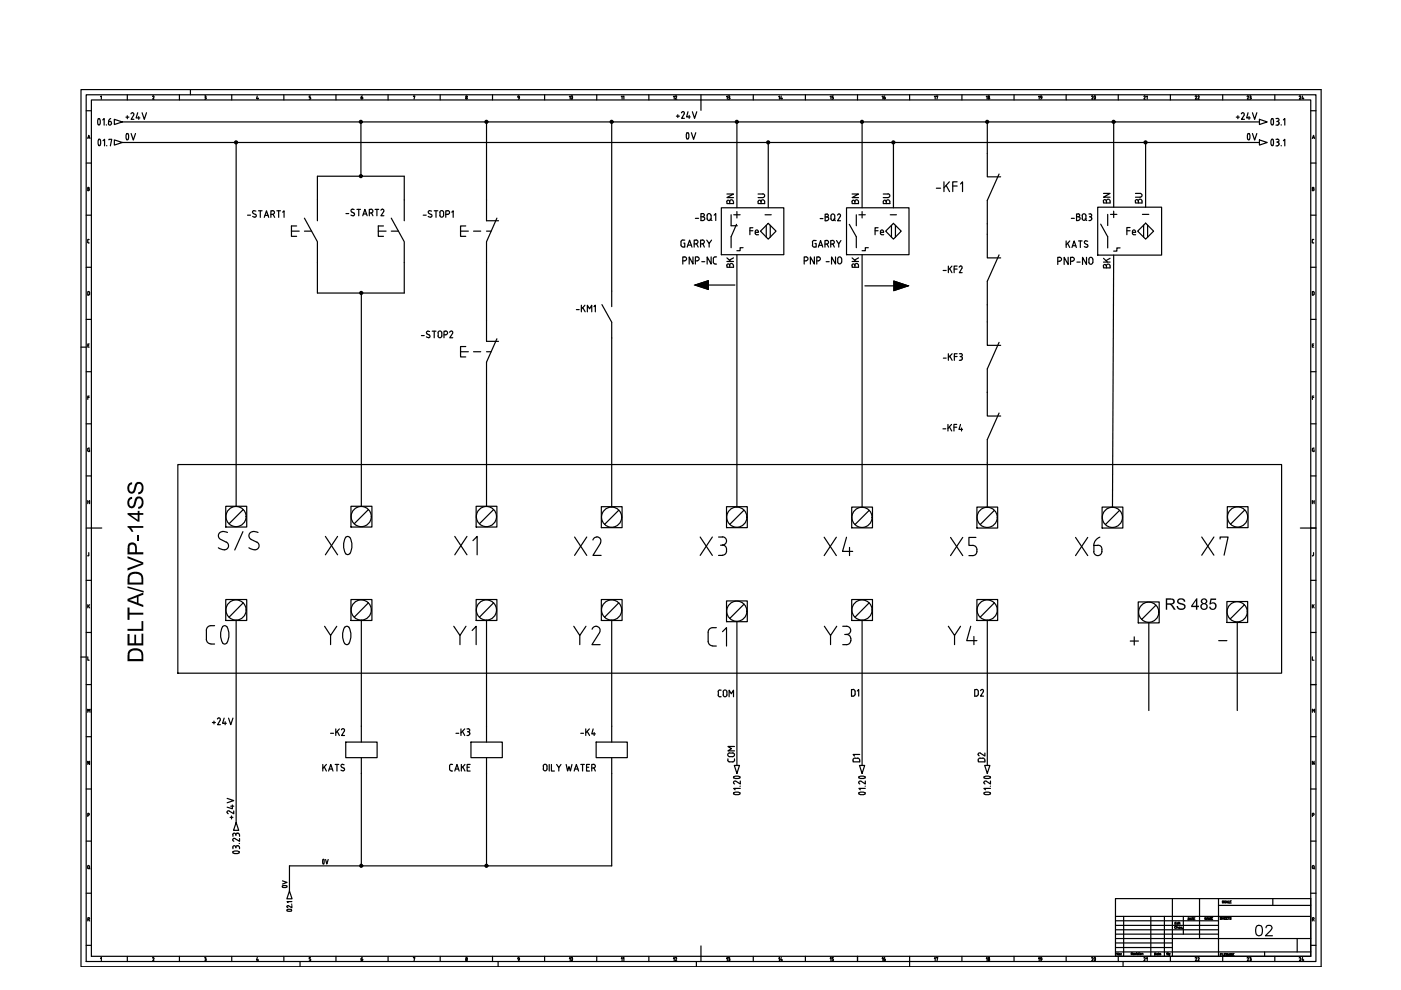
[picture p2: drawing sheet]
<svg xmlns="http://www.w3.org/2000/svg" width="297mm" height="210mm" viewBox="0 0 297 210" stroke-linecap="round" stroke-linejoin="round" font-family="sans-serif">
<!-- layer: 035 -->
<g fill="none" stroke="#000" stroke-width=".25">
<path d="M17.2 19h262.9v186h-262.9zM40.4 19v1.1M18.3 23.5h1.1M18.3 34.6h1.1M18.6 39.7l.3 .2-.1 .1 .2 .2-.2 .2h-.2zM19.4 21.2h258.5v181.6h-258.5zM21.3 20.5l.2-.2v.7M27 20.1v1.1M32.5 20.3l.1 .2M32.5 20.3l-.2 .2M32.7 20.6l-.3 .4h.3M38 20.1v1.1"/>
<path d="M43.4 20.3h.1M43.4 21h.1M43.5 20.6h.1M43.5 20.3l.2 .2-.2 .1M43.5 20.6l.2 .2M43.7 20.9l-.2 .1M43.7 20.8v.1M49.1 20.1v1.1M54.6 20.3l-.2 .6h.4M54.7 20.7v.3M60.2 20.1v1.1M65.8 20.3h-.2v.3l.3 .2"/>
<path d="M65.9 20.8l-.1 .2h-.2M71.2 20.1v1.1M82.3 20.1v1.1M87.7 20.4l.3-.1-.2 .7M93.3 20.1v1.1M98.7 20.8l.2 .2 .1-.2M98.7 20.8l.2-.2 .1 .2M104.4 20.1v1.1M115.5 20.1v1.1M126.5 20.1v1.1M137.6 20.1v1.1M148.6 20.1v1.1"/>
<path d="M159.7 20.1v1.1M170.8 20.1v1.1M181.8 20.1v1.1M192.9 20.1v1.1M203.9 20.1v1.1M215 20.1v1.1M226 20.1v1.1M237.1 20.1v1.1M248.1 20.1v1.1M259.2 20.1v1.1M270.3 20.1v1.1M277.9 23.5h1.1"/>
<path d="M277.9 34.6h1.1M278.2 39.7l.4 .2-.2 .1 .2 .2-.2 .2h-.2zM18.3 45.6h1.1M18.3 56.7h1.1M18.6 51.3l.3 .2M18.6 40h.2M18.6 51v.3M18.8 50.7l-.2 .2M18.8 50.8h.1M277.9 45.6h1.1M277.9 56.7h1.1M278.2 51.3l.2 .2"/>
<path d="M278.2 40h.3M278.4 50.7l-.2 .2v.4M278.4 51.5h.1M278.4 50.8h.1M17.2 73.6h1.1M18.3 67.7h1.1M18.3 78.8h1.1M18.6 73.2h.2M18.8 61.8l.2 .2M18.8 61.8h-.2v.8l.3-.1 .1-.5M18.9 72.9h-.3v.7h.3M277.9 67.7h1.1"/>
<path d="M277.9 78.8h1.1M278.2 73.2h.3M278.4 61.8l.2 .2M278.4 61.8h-.2v.8h.2M278.5 72.9h-.3v.7h.3M278.6 62v.5l-.2 .1M18.3 89.9h1.1M18.6 84.3h.3M18.6 95.2v.3M18.9 95.4h.1v.3l-.4-.2M18.9 84h-.3v.7M19 95l-.4 .2"/>
<path d="M277.9 89.9h1.1M278.2 95.2l.1 .4 .2 .1h.1l-.1-.3M278.2 84.3h.3M278.5 84h-.3v.7M278.6 95l-.4 .2M18.3 112h1.1M18.3 100.9h1.1M18.6 117.8h.1M18.6 106.4h.4M18.6 106.1v.7M18.8 117.7l-.1 .1M18.8 117.2v.5"/>
<path d="M19 106.1v.7M277.9 112h1.1M277.9 100.9h1.1M278.2 106.1v.7M278.2 106.4h.4M278.5 117.7l-.3 .1M278.5 117.2v.5M278.6 106.1v.7M17.2 139.3h1.1M18.3 123h1.1M18.3 134.1h1.1M18.6 139.3v.7h.3"/>
<path d="M18.6 128.2v.7M18.7 128.5l.3 .4M19 128.2l-.4 .4M277.9 123h1.1M277.9 134.1h1.1M278.2 139.3v.7h.4M278.2 128.2v.7M278.4 128.5l.2 .4M278.6 128.2l-.4 .4M18.3 145.1h1.1M18.3 156.2h1.1M277.9 145.1h1.1"/>
<path d="M277.9 156.2h1.1M278.2 151v-.6l.3 .3 .2-.3v.6M18.3 167.3h1.1M18.3 178.3h1.1M18.6 172.8h.3v-.3h-.3v.6M19 161.4v.7l-.4-.7v.7M277.9 167.3h1.1M277.9 178.3h1.1M278.2 172.8h.4v-.3h-.4v.6M278.6 161.4v.7l-.4-.7v.7M18.3 189.4h1.1M18.6 195h.2l.2 .3"/>
<path d="M18.8 194.5l.2 .2-.2 .2M18.8 194.6h-.2v.7M236.5 199h12.1M236.5 199.9h12.1M236.5 198.1h21.8M236.5 197.1h21.8M236.5 196.2h21.8M236.5 195.2h21.8M238.2 194.3v8.5M244 194.3v8.5M246.9 194.3v8.5M250.9 194.3v3.8"/>
<path d="M254.3 190.5v8.5M258.3 192h19.6M269.9 190.5v1.5M277.9 189.4h1.1M278.2 184v-.3l.2-.2 .2 .2v.3M278.2 184l.2 .2 .2-.2M278.4 194.5l.2 .4-.4 .1M278.5 194.6h-.3v.7M278.5 195l.1 .3M278.5 184.1l.2 .1M18.3 200.4h1.1M21.3 203.2l.2-.2v.7"/>
<path d="M27 202.8v1.1M32.3 203.1l.3-.1v.2M32.7 203.3l-.3 .4h.3M38 202.8v1.1M43.4 203h.1M43.4 203.7h.1M43.5 203.3h.1M43.5 203l.2 .2-.2 .1M43.5 203.3l.2 .2M43.7 203.5l-.2 .2M43.7 203.5v.1M49.1 202.8v1.1"/>
<path d="M54.6 203l-.2 .6h.4M54.7 203.4v.3M60.2 202.8v1.1M63.6 203.9v1.1M65.6 203.7h.1M65.8 203h-.2v.3l.2 .1 .1 .2M65.9 203.5l-.2 .2M71.2 202.8v1.1M82.3 202.8v1.1M87.7 203.1l.3-.1-.2 .7M93.3 202.8v1.1M98.7 203.6l.2-.3 .1 .3"/>
<path d="M98.7 203.5l.2 .2 .1-.2M104.4 202.8v1.1M105.6 203.9v1.1M115.5 202.8v1.1M126.5 202.8v1.1M137.6 202.8v1.1M147.6 203.9v1.1M148.6 202.8v1.1M159.7 202.8v1.1M170.8 202.8v1.1M181.8 202.8v1.1M192.9 202.8v2.2"/>
<path d="M203.9 202.8v1.1M215 202.8v1.1M226 202.8v1.1M236.5 200.9h12.1M236.5 201.8h41.4M237.1 202.8v1.1M238.1 203.9v1.1M259.2 202.8v1.1M268.1 201.8v1M270.3 202.8v1.1M277.9 200.4h1.1"/>
<circle cx="98.9" cy="20.5" r=".15"/>
<circle cx="98.9" cy="203.2" r=".15"/>
</g>
<!-- layer: 07 -->
<path d="M18.3 20.1h260.7v183.8h-260.7zM148.6 21.2v2.2M19.4 112h2.2M275.7 112h2.2M236.5 190.5h41.4v12.3h-41.4zM236.5 194.3h41.4M248.6 199h29.3M248.6 190.5v12.3M258.3 190.5v12.3M275 199v2.8M148.6 200.6v2.2" fill="none" stroke="#000" stroke-width=".25"/>
<!-- layer: 025 -->
<g fill="none" stroke="#000" stroke-width=".25">
<path d="M249.1 195.7h.2M249.4 196.5a.2 .2 0 0 0-.3 0 .2 .2 0 0 0 0 .3 .2 .2 0 0 0 .3 0M249.4 195.5h-.3v.4h.3M249.5 196.6l.2-.1 .1 .3M249.5 196.4v.4M249.8 195.7l-.3 .1 .1 .1h.2M249.8 195.5v.4M249.9 196.7l.2-.1-.2 .1 .1 .1h.1M249.9 195.6h.1M249.9 195.7v.2M250 195.7h.2M250.1 195.5l.1 .4"/>
<path d="M250.5 196.6l-.2 .1v.1h.2M250.7 196.8h.1M251.9 194.6a.22 .22 0 0 1 .3 .2 .22 .22 0 0 1-.3 .2zM252.3 195l.2-.4 .1 .4M252.3 194.9h.2M252.7 194.6h.3M252.8 194.6v.4M253.1 194.8h.1M253.4 194.6h-.3v.4h.3M255.8 194.5v.5l-.3-.5v.5M255.9 195l.2-.5 .1 .5M255.9 194.8h.2"/>
<path d="M256.3 195v-.5l.2 .5 .2-.5v.5M256.8 194.8h.2M257.1 194.5h-.3v.5h.3M259 194.5h-.3l.3 .3-.1 .1h-.2M259.2 194.5v.4M259.2 194.7h.2M259.4 191.1l-.2-.1v.2l.2 .2h-.2M259.4 194.5v.4M259.6 194.7h.2M259.9 194.5h-.3v.4h.3M259.9 191.1l-.1-.1-.2 .1 .1 .4 .2-.2M260 191.5l.1-.5 .2 .5"/>
<path d="M260 194.7h.2M260 191.3h.3M260.3 194.5h-.3v.4h.3M260.3 194.5h.3M260.4 191v.5h.3M260.5 194.5v.4M260.8 191.2h.1M261 194.5h-.3l.3 .3v.1h-.3M261.1 191h-.3v.5h.3M237.1 202v.5l-.3-.5v.5M237.7 202.2h.1M237.7 202.5h.1"/>
<path d="M239.8 202.2h.3v-.2h-.3v.4M240 202.2l.1 .2M240.3 202.3h.2l-.1-.2-.1 .3h.2M258.7 202.4h.2M259 202.2h-.3v.4M259.1 202.2v.4M259.3 202.2v.4h.2M259.6 202.4h.2M259.9 202.2h-.3v.4h.3M260.3 202.2v.4l-.3-.4v.4M260.4 202.6l.2-.4 .2 .4M260.5 202.5h.2"/>
<path d="M260.8 202.6v-.4l.2 .4 .2-.4v.4M261.4 202.4h.1M261.6 202.2h-.2v.4h.2"/>
<circle cx="237.4" cy="202.4" r=".15"/>
</g>
<g fill="none" stroke="#000" stroke-width=".25">
<path d="M25.9 30.2h241.1M25.9 25.9h241.1M50.1 30.2v77.2M76.5 25.9v11.5M103.2 25.9v16.5M129.7 25.9v35.8M156.2 25.9v18.2M162.9 30.2v13.9M182.8 25.9v18.2M189.4 30.2v13.9M209.3 25.9v6.6M236.1 25.9v18"/>
<path d="M242.9 30.2v13.7M67.3 42.4v-5h18.4v5M67.3 55.7v6.4h18.4v-6.4M103.2 55.7v12.2M156.2 54v53.5M182.8 54v53.6M209.3 47.4v2.3M236.1 54.1l-.2 53.5M76.6 62.1v45.3M129.7 71.7v35.8M209.3 64.6v3.7M103.2 81.2v26.2"/>
<path d="M209.3 83.2h.1M209.3 98.2v9.4M50.1 131.5v42.9M76.6 131.5v22.5M103.2 131.5v22.5M129.7 131.5v22.5M156.2 131.8v30.5M182.8 131.5v30.8M209.3 131.5v30.8M243.6 132v18.7M262.3 131.9v18.8M76.6 164v19.6"/>
<path d="M103.2 164v19.6M129.7 164v19.6h-68.3v5.3"/>
</g>
<!-- layer: XREF -->
<g fill="none" stroke="#000" stroke-width=".25">
<path d="M20.8 26.4h.3M21.1 25.2h-.2l-.2 .3 .1 .9M21.1 25.2l.2 .6-.2 .6M21.8 25.4l.3-.3v1.4M21.8 29.8l.4-.3v1.4M270.5 25.1h.4M270.5 26.5h.4M270.5 29.5h.4M270.5 30.9h.4M270.7 25.8h.2M270.7 30.1h.2M270.9 25.1a.32 .32 0 0 1 .3 .3 .32 .32 0 0 1-.3 .3l.3 .3"/>
<path d="M270.9 29.5a.32 .32 0 0 1 .3 .3 .32 .32 0 0 1-.3 .3M270.9 30.1l.3 .3M271.2 26.1l-.1 .3-.2 .1M271.2 30.5l-.1 .2-.2 .2M271.6 26.4v.1M271.6 30.8v.1M272.1 25.4l.3-.3v1.4M272.1 29.8l.3-.3v1.4M49.4 177v.3M49.4 179.6v.3M49.8 177.8a.32 .32 0 0 0-.4 .1 .32 .32 0 0 0 .2 .5M50 177v.2"/>
<path d="M50 179.6v.2M50.4 179.3l.3 .3M50.4 176.6l.3 .4M50.4 179.3l-.3 .1-.1 .2a.32 .32 0 0 0-.3-.3 .32 .32 0 0 0-.4 .3M50.4 176.7h-.3l-.1 .3a.32 .32 0 0 0-.3-.4 .32 .32 0 0 0-.4 .4M50.7 178.8h.1M50.8 177.8v.6l-.9-.6M50.8 177v.3M50.8 179.6v.3M155.6 168l-.1 .1a.77 .77 0 0 0 1.4 0l-.1-.1M155.6 164.7h-.1a.85 .85 0 0 0 1.4 .1l-.1-.1M155.6 168.1l.6-.2 .6 .2"/>
<path d="M155.6 164.7l.6-.2 .6 .2M156 165.6a.32 .32 0 0 0-.5 .2 .32 .32 0 0 0 .3 .4M156.9 166.7h.1M157 167.2h-1.4l.3 .3M157 165.6v.6l-1-.6M182.1 168v.1a.77 .77 0 0 0 1.3 0v-.1M182.1 164.7a.85 .85 0 0 0 1.4 .1l-.1-.1M182.1 168.1l.7-.2 .6 .2M182.1 164.7l.7-.2 .6 .2M183.4 166.7h.1M183.5 167.2h-1.4l.3 .3M183.5 165.6v.6l-1-.6a.32 .32 0 0 0-.4 .2 .32 .32 0 0 0 .2 .4"/>
<path d="M208.7 168l-.1 .1a.77 .77 0 0 0 1.4 0l-.1-.1M208.7 164.7h-.1a.85 .85 0 0 0 1.4 .1l-.1-.1M208.7 168.1l.6-.2 .6 .2M208.7 164.7l.6-.2 .6 .2M210 166.7h.1M210 167.2h-1.4l.3 .3M210 165.6v.6l-.9-.6a.32 .32 0 0 0-.5 .2 .32 .32 0 0 0 .2 .4M49.4 180.5v.3M49.4 180.6l.6-.2 .7 .2M50.7 180.5v.3l-.3 .2-1-.2M61.8 192.9v.2M61.8 192.9l-.6-.1-.4 .2 .4 .2 .6-.1"/>
</g>
<!-- layer: 0 -->
<g fill="none" stroke="#000" stroke-width=".25">
<path d="M209.3 32.5v5h2.9M211.8 36.9l-2.5 5.6v4.9M61.8 49h1.6M62.9 47.9h-1.1v2.2h1.1M64.5 46.3l2.8 5v4.4M64.5 49h1.6M67.3 42.4v4.4M80.2 49h1.7M81.3 47.9h-1.1v2.2h1.1M83 46.3l2.7 5v4.4M83 49h1.5M85.7 42.4v4.4"/>
<path d="M97.6 49h1.7M98.7 47.9h-1.1v2.2h1.1M100.4 49h1.5M103.2 49h.9M103.2 42.4v4.4h2.5M105.4 46.3l-2.2 5v4.4M152.9 44.1h13.3v9.9h-13.3zM155 45.5v2.4h1.3M156.2 47.6l-1.2 2.6v2.3M156.2 44.9v1.3M162.9 47.4l1.6 1.6-1.6 1.7-1.7-1.7zM179.5 44.1h13.2v9.9h-13.2z"/>
<path d="M180.1 47.6l1.5 2.6v2.3M181.6 45.5v2.4M182.8 44.9v1.3M189.4 47.4l1.7 1.6-1.7 1.7-1.6-1.7zM189.5 59.6l3.1 1-3.1 1zM209.3 49.7v5h2.9M211.8 54l-2.5 5.6v5M232.7 43.9h13.6v10.2h-13.6zM233.4 47.5l1.5 2.7v2.4M234.9 45.5v2.3M236.1 44.8v1.3M242.9 47.3l1.7 1.7-1.7 1.7-1.7-1.7z"/>
<path d="M97.6 74.6h1.7M98.7 73.5h-1.1v2.2h1.1M100.4 74.6h1.5M103.2 67.9v4.5h2.5M103.2 74.6h.9M105.4 71.8l-2.2 5v4.4M127.6 64.6l2.1 3.7v3.4M129.7 61.7v3.3M147.3 60.4l2.9-.9v1.9zM150.2 60.4h5.6M183.4 60.6h6.1M209.3 68.3v4.9h2.9"/>
<path d="M211.8 72.6l-2.5 5.6v5M37.7 98.5h234v44.2h-234zM209.3 83.2v5h2.9M211.8 87.6l-2.5 5.6v5M101 107.3h4.4v4.4h-4.4zM104.7 108l-3.1 3.1M127.5 107.4h4.4v4.5h-4.4zM131.2 108.1l-3 3.1M154 107.4h4.4v4.5h-4.4zM157.8 108.1l-3.1 3.1M180.6 107.5h4.4v4.4h-4.4zM184.3 108.2l-3 3"/>
<path d="M207.1 107.5h4.4v4.5h-4.4zM210.8 108.2l-3 3M233.7 107.5h4.4v4.5h-4.4zM237.4 108.2l-3.1 3M260.2 107.4h4.4v4.5h-4.4zM263.9 108.1l-3 3.1M101 127.1h4.4v4.5h-4.4zM104.7 127.8l-3.1 3.1M127.5 127.1h4.4v4.5h-4.4zM131.2 127.8l-3 3.1M154 127.4h4.4v4.4h-4.4zM157.8 128.1l-3.1 3"/>
<path d="M180.6 127.1h4.4v4.5h-4.4zM184.3 127.8l-3 3.1M207.1 127.1h4.4v4.5h-4.4zM210.8 127.8l-3 3.1M241.3 127.6h4.5v4.5h-4.5zM245.1 128.3l-3.1 3M260.1 127.5h4.4v4.5h-4.4zM263.8 128.2l-3 3.1M73.3 157.3h6.7v3.3h-6.7zM76.6 154v3.3M99.9 157.3h6.6v3.3h-6.6zM103.2 154v3.3"/>
<path d="M126.4 157.3h6.6v3.3h-6.6zM129.7 154v3.3M76.6 160.6v3.4M103.2 160.6v3.4M129.7 160.6v3.4"/>
<circle cx="50" cy="30.2" r=".32"/>
<circle cx="50" cy="30.2" r=".19"/>
<circle cx="50" cy="30.2" r=".11"/>
<circle cx="76.5" cy="37.3" r=".32"/>
<circle cx="76.5" cy="25.8" r=".32"/>
<circle cx="76.5" cy="37.3" r=".19"/>
<circle cx="76.5" cy="25.8" r=".19"/>
<circle cx="76.5" cy="25.8" r=".11"/>
<circle cx="76.5" cy="37.3" r=".11"/>
<circle cx="103.1" cy="25.8" r=".32"/>
<circle cx="103.1" cy="25.8" r=".19"/>
<circle cx="103.1" cy="25.8" r=".11"/>
<circle cx="129.7" cy="25.8" r=".32"/>
<circle cx="129.7" cy="25.8" r=".19"/>
<circle cx="129.7" cy="25.8" r=".11"/>
<circle cx="156.2" cy="25.8" r=".32"/>
<circle cx="156.2" cy="25.8" r=".19"/>
<circle cx="156.2" cy="25.8" r=".11"/>
<circle cx="162.9" cy="30.2" r=".32"/>
<circle cx="162.9" cy="30.2" r=".19"/>
<circle cx="162.9" cy="30.2" r=".11"/>
<circle cx="182.8" cy="25.8" r=".32"/>
<circle cx="182.8" cy="25.8" r=".19"/>
<circle cx="182.8" cy="25.8" r=".11"/>
<circle cx="189.4" cy="30.2" r=".32"/>
<circle cx="189.4" cy="30.2" r=".19"/>
<circle cx="189.4" cy="30.2" r=".11"/>
<circle cx="209.3" cy="25.8" r=".32"/>
<circle cx="209.3" cy="25.8" r=".19"/>
<circle cx="209.3" cy="25.8" r=".11"/>
<circle cx="236.1" cy="25.8" r=".32"/>
<circle cx="236.1" cy="25.8" r=".19"/>
<circle cx="236.1" cy="25.8" r=".11"/>
<circle cx="242.9" cy="30.2" r=".32"/>
<circle cx="242.9" cy="30.2" r=".19"/>
<circle cx="242.9" cy="30.2" r=".11"/>
<circle cx="76.6" cy="62.1" r=".32"/>
<circle cx="76.6" cy="62.1" r=".19"/>
<circle cx="76.6" cy="62.1" r=".11"/>
<circle cx="103.1" cy="109.5" r="2.14"/>
<circle cx="129.7" cy="109.7" r="2.14"/>
<circle cx="156.2" cy="109.7" r="2.14"/>
<circle cx="182.8" cy="109.7" r="2.14"/>
<circle cx="209.3" cy="109.7" r="2.14"/>
<circle cx="235.8" cy="109.7" r="2.14"/>
<circle cx="262.4" cy="109.6" r="2.14"/>
<circle cx="103.1" cy="129.3" r="2.14"/>
<circle cx="129.7" cy="129.3" r="2.14"/>
<circle cx="156.2" cy="129.6" r="2.14"/>
<circle cx="182.8" cy="129.3" r="2.14"/>
<circle cx="209.3" cy="129.3" r="2.14"/>
<circle cx="243.6" cy="129.8" r="2.14"/>
<circle cx="262.3" cy="129.7" r="2.14"/>
<circle cx="76.6" cy="183.6" r=".32"/>
<circle cx="76.6" cy="183.6" r=".19"/>
<circle cx="76.6" cy="183.6" r=".11"/>
<circle cx="103.1" cy="183.6" r=".32"/>
<circle cx="103.1" cy="183.6" r=".19"/>
<circle cx="103.1" cy="183.6" r=".11"/>
</g>
<!-- layer: DESC -->
<g fill="none" stroke="#000" stroke-width=".25">
<path d="M144.8 55.3h.4M145.2 55.3a.4 .4 0 0 0 .4-.4 .4 .4 0 0 0-.4-.4h-.4v1.5M146.9 54.5v1.5l-.8-1.5v1.5M147.4 55.3h.5M147.8 55.3a.4 .4 0 0 0 .4-.4 .4 .4 0 0 0-.3-.4h-.5v1.5M148.8 55.5h.6M150.8 54.5v1.5l-.9-1.5v1.5M151.2 54.8l.1 1 .3 .2M170.5 55.3h.4M170.9 54.5a.4 .4 0 0 1 .4 .4 .4 .4 0 0 1-.4 .4M170.9 54.5h-.4v1.5M172.7 54.5v1.5l-.9-1.5v1.5"/>
<path d="M173.2 55.3h.4M173.5 55.3a.4 .4 0 0 0 .4-.4 .4 .4 0 0 0-.3-.4h-.4v1.5M175.2 55.5h.6M177.2 54.5v1.5l-.9-1.5v1.5M177.6 54.9v.6a.4 .4 0 0 0 .4 .5 .4 .4 0 0 0 .4-.5M226 51.1v1.4M226.3 51.6l.5 .9M226.8 51.1l-.8 .8M227.3 52.5l.4-1.4 .5 1.4M228.7 51.1h.7M229.1 51.1v1.4M230.1 51.7l.4 .2"/>
<path d="M230.2 51l-.3 .3 .2 .3M230.2 51.1l.4 .1M230.5 51.8l.2 .4-.4 .2M68.4 162.1v1.4M68.7 162.6l.5 .9M69.2 162.1l-.8 .8M69.7 163.5l.4-1.4 .5 1.4M69.8 163.1h.7M71.1 162.1h.7M71.4 162.1v1.4M72.5 162.7l.4 .2M72.6 162.1l.4 .1"/>
<path d="M72.6 162l-.3 .3 .2 .3M72.9 162.8a.38 .38 0 0 1 0 .6 .38 .38 0 0 1-.6-.1M115.2 162.4a.4 .4 0 0 1 .4-.4 .4 .4 0 0 1 .4 .4v.7a.4 .4 0 0 1-.4 .3 .4 .4 0 0 1-.4-.4M115.2 162.5v.6M116.4 162.1v1.4M116.9 162.1v1.4h.6M118 162.1l.5 .7 .4-.7M118.5 162.8v.7M120 162.1l.3 1.4 .3-1 .3 1 .4-1.4M121.7 163.5l.5-1.4 .5 1.4M121.9 163.1h.6M123.1 162.1h.8"/>
<path d="M123.5 162.1v1.4M124.4 162.7h.4M125 162.1h-.6v1.4h.6M125.8 162a.4 .4 0 0 1 .4 .4 .4 .4 0 0 1-.4 .4h-.3M125.8 162.1h-.3v1.4M125.9 162.8l.3 .7"/>
</g>
<!-- layer: TAGS -->
<g fill="none" stroke="#000" stroke-width=".25">
<path d="M52.5 45.6h.6M53.7 45.3l.5 .2M53.9 44.6l-.4 .3 .2 .3M53.9 44.7l.3 .1M54.2 45.4a.38 .38 0 0 1 0 .7 .38 .38 0 0 1-.6-.2M54.8 44.7h.8M55.2 44.7v1.4M56 46.1l.5-1.4 .5 1.4M56.2 45.7h.6M57.4 45.5h.4M57.8 44.6a.4 .4 0 0 1 .4 .4 .4 .4 0 0 1-.4 .5M57.8 44.7h-.4v1.4"/>
<path d="M57.9 45.5l.3 .6M58.7 44.7h.8M59.1 44.7v1.4M59.9 45l.3-.3v1.4M73.3 45.3h.6M74.7 44.4h.4M74.7 44.4l-.2 .1-.1 .2 .6 .5M75 45.1a.38 .38 0 0 1 0 .7 .38 .38 0 0 1-.6-.2M75.7 44.4h.7M76.1 44.4v1.3M76.9 45.7l.5-1.3 .4 1.3M77 45.4h.7"/>
<path d="M78.7 44.4a.4 .4 0 0 1 .4 .4 .4 .4 0 0 1-.4 .4h-.4M78.7 44.4h-.4v1.3M78.8 45.2l.3 .5M79.5 44.4h.8M79.9 44.4v1.3M80.8 44.6l.3-.2a.32 .32 0 0 1 .2 .4l-.5 .9h.6M89.7 45.6h.7M90.8 45.9l.4 .1M91 45.3l.4 .2M91.1 44.6l-.3 .3 .2 .3M91.1 44.7l.4 .1M91.4 45.4l.2 .4-.3 .2"/>
<path d="M92.1 44.7h.7M92.4 44.7v1.4M93.2 45a.4 .4 0 0 1 .4-.4 .4 .4 0 0 1 .5 .4v.7a.4 .4 0 0 1-.5 .3 .4 .4 0 0 1-.4-.4M93.3 45.1v.6M94.9 44.6a.4 .4 0 0 1 .4 .4 .4 .4 0 0 1-.4 .5h-.4M94.9 44.7h-.4v1.4M95.8 45l.3-.3v1.4M200 57.3h.6M201.1 56.4v1.4M201.4 57l.4 .8M201.8 56.4l-.7 .9M202.3 57.1h.6"/>
<path d="M202.9 56.4h-.6v1.4M203.4 56.6l.3-.2 .3 .1-.1 .4-.5 .9h.6M89.4 71.1h.5M90.4 71.4l.5 .2M90.7 70.2l.4 .1M90.7 70.2l-.2 .1-.1 .3 .8 .6-.1 .3-.2 .1M91.6 70.2h.8M92.1 70.2v1.4M92.9 70.6a.4 .4 0 0 1 .4-.4 .4 .4 0 0 1 .4 .4v.6M92.9 71.2a.4 .4 0 0 0 .4 .4 .4 .4 0 0 0 .4-.4M92.9 70.6v.6M94.5 70.2a.4 .4 0 0 1 .4 .4 .4 .4 0 0 1-.4 .4h-.4"/>
<path d="M94.5 70.2h-.4v1.4M95.6 70.2l-.3 .2M95.7 70.2a.32 .32 0 0 1 .2 .5M96 70.7l-.6 .9h.6M122.2 65.6h.6M123.3 64.7v1.4M123.6 65.2l.5 .9M124 64.7l-.7 .9M124.5 66.1v-1.4l.5 .8 .5-.8v1.4M125.9 65l.3-.3v1.4M200 75.9h.6M201.1 75v1.4"/>
<path d="M201.4 75.5l.5 .9M201.9 75l-.8 .8M202.3 75.6h.6M202.9 75h-.6v1.4M203.4 75h.3M203.4 76.4h.3M203.6 75.6h.1M203.7 75a.32 .32 0 0 1 .3 .3 .32 .32 0 0 1-.3 .3l.3 .3M204 75.9v.3l-.3 .2M199.9 90.9h.6M201 90v1.4M201.3 90.5l.5 .9"/>
<path d="M201.7 90l-.7 .8M202.3 90.6h.5M202.8 90h-.5v1.4M203.7 90l-.4 1h.8M203.9 90.7v.7M239.6 135.9h1.8M240.5 135v1.8M96.7 155.5h.6M97.7 154.5v1.4M98 155.1l.5 .8M98.5 154.5l-.8 .9M99 154.5h.3"/>
<path d="M99 155.9h.3M99.1 155.1h.2M99.3 154.5a.32 .32 0 0 1 .3 .3 .32 .32 0 0 1-.3 .3M99.3 155.1l.3 .2v.3M99.6 155.6l-.3 .3"/>
</g>
<!-- layer: 0 -->
<path d="M189.5 59.6l3.1 1-3.1 1zM147.3 60.4l2.9-.9v1.9z" fill="#000" stroke="#000" stroke-width=".21"/>
<g fill="#000">
<path d="M27 117.9l3.4 1.3v.5l-3.4 1.3v-.5l3-1-3-1.2zM27.2 105.7l.8-.3v.4l-.4 .1-.2 .3v.7l.2 .4a.59 .59 0 0 0 .6-.1 .59 .59 0 0 0 .2-.6l.2-.8 .4-.4 .7-.1 .3 .1 .4 .8v.8l-.4 .6-.7 .3v-.4l.5-.3 .2-.5v-.7l-.3-.3a.82 .82 0 0 0-.9 1l-.4 .9-.3 .2-.7-.2-.4-.8zM27.4 102.5l.6-.2v.4l-.4 .1-.2 .4v.6l.2 .4a.59 .59 0 0 0 .6-.1 .59 .59 0 0 0 .2-.6l.2-.8 .4-.4h.9l.5 .8v.9l-.4 .5-.7 .3v-.4l.5-.3 .2-.5v-.7l-.3-.3a.82 .82 0 0 0-.9 1l-.2 .8-.4 .2-.4 .1-.5-.2-.3-.5v-.8zM29 113.4h.4v1.3h-.4zM27 111.5h3.4v.4h-2.6l.5 .8-.4 .1-.4-.7-.5-.3zM27 124.3l3.5 1v.3l-3.5-.9zM27 128.8h.5v1.1h2.9v.4h-2.9v1.1h-.5zM27 134.4h.5v2h1v-1.8h.4v1.8h1.1v-2h.4v2.4h-3.4zM27 133.3h3v-1.6h.4v2.1h-3.4z"/>
<path d="M27.2 115.3l.6-.3 .9 .2 .3 .7v1.2h1.4v.4h-3.4l.1-1.8zM27.7 115.5l-.2 .4v1.2h1.1l-.1-1.4-.3-.2z"/>
<path d="M27 108.8h2.2v-.5h.4v.5h.8v.4h-.8v1.4h-.4l-2.2-1.5zM27.7 109.2l1.5 1v-1z"/>
<path d="M27.2 121.8l.5-.4 .6-.2h.8l.8 .3 .4 .7 .1 1.7h-3.4l.1-1.7zM27.7 122l-.2 .4v1.1h2.5v-1.1l-.3-.5-1.1-.2z"/>
<path d="M27 127l3.4-1.4v.5l-1 .4v1.4l1 .4v.4l-3.4-1.2zM27.4 127.2l1.6 .5v-1.1z"/>
<path d="M27.4 137.9l.9-.5 1 .1 .6 .3 .4 .7 .1 1.7h-3.4l.1-1.7zM27.7 138.2l-.2 .4v1.1h2.5v-1.1l-.4-.5-.5-.2h-.8z"/>
</g>
<!-- layer: 0 -->
<g fill="#000">
<path d="M249.8 127l.3-.1h.8l.3 .3 .1 .4h-.3l-.3-.4h-.5a.36 .36 0 0 0-.3 .4 .36 .36 0 0 0 .5 .2l.8 .3 .2 .3-.1 .6-.4 .3h-.7l-.6-.3-.1-.5h.3v.3l.4 .2h.6l.3-.2-.2-.5-.9-.2-.4-.3-.1-.3zM256.7 126.9h1.1v.3h-.9l-.2 .6 .7-.1 .5 .5-.1 .7-.5 .4-.7-.1-.2-.4v-.2h.3l.2 .4 .4 .1 .3-.4v-.4l-.3-.3-.9 .1z"/>
<path d="M247.2 126.9h1.4l.4 .3v.6l-.6 .4 .9 1.1h-.4l-.5-.8-.4-.3h-.5v1.1h-.3zM247.5 127.2v.7h.7a.4 .4 0 0 0 .5-.4 .4 .4 0 0 0-.5-.3z"/>
<path d="M253.6 126.9h.3v1.5h.3v.3h-.3v.6h-.3v-.6h-1.1v-.3zM253.6 127.4l-.8 1h.8z"/>
<path d="M254.7 127.1l.7-.2 .5 .3v.5l-.3 .3 .4 .2 .1 .6-.5 .5h-.7l-.4-.4v-.6l.5-.3-.4-.4zM254.9 127.5a.4 .4 0 0 0 .8 0 .4 .4 0 0 0-.8 0zM254.8 128.6a.5 .5 0 0 0 1 0 .5 .5 0 0 0-1 0z"/>
</g>
<g font-size="11.9">
<text x="66.3" y="120.7">X0</text>
<text x="66.3" y="139.7">Y0</text>
</g>
<g font-size="11.5">
<text x="43.4" y="119.9">S/S</text>
<text x="40.2" y="139.3">C0</text>
</g>
<g font-size="7.5">
<text x="95.6" y="118.9">X1</text>
<text x="121" y="118.9">X2</text>
<text x="147.5" y="118.9">X3</text>
<text x="173.9" y="118.9">X4</text>
<text x="200.7" y="118.9">X5</text>
<text x="227.2" y="118.9">X6</text>
<text x="254" y="118.9">X7</text>
<text x="95.2" y="137.9">Y1</text>
<text x="120.6" y="137.9">Y2</text>
<text x="173.9" y="137.9">Y3</text>
<text x="200" y="137.9">Y4</text>
<text x="149.2" y="138.3">C1</text>
</g>
<text font-size="6.2" x="142.5" y="31.4">0V</text>
<g font-size="5.7">
<text x="24" y="31.4">0V</text>
<text x="261.4" y="31.4">0V</text>
</g>
<g font-size="5.3">
<text x="197.6" y="42">-KF1</text>
<text x="265.3" y="199.7">02</text>
</g>
<g font-size="4.9">
<text x="158" y="51.2">Fe</text>
<text x="184.5" y="51.2">Fe</text>
<text x="238.1" y="51.2">Fe</text>
<text x="69.1" y="157.3">-K2</text>
<text x="66.3" y="184.9">0V</text>
<text x="62.4" y="190.9" transform="rotate(-90 62.4 190.9)">0V</text>
</g>
<g font-size="4.4">
<text x="119.2" y="22.6">10</text>
<text x="230" y="22.6">20</text>
<text x="25.8" y="26.5">+24V</text>
<text x="142.5" y="26.5">+24V</text>
<text x="261.1" y="26.5">+24V</text>
<text x="146.4" y="48">-BQ1</text>
<text x="156.6" y="44.5" transform="rotate(-90 156.6 44.5)">BN</text>
<text x="163.3" y="44.5" transform="rotate(-90 163.3 44.5)">BU</text>
<text x="172.9" y="48">-BQ2</text>
<text x="183.1" y="44.5" transform="rotate(-90 183.1 44.5)">BN</text>
<text x="189.8" y="44.5" transform="rotate(-90 189.8 44.5)">BU</text>
<text x="226.1" y="48">-BQ3</text>
<text x="236.7" y="44.1" transform="rotate(-90 236.7 44.1)">BN</text>
<text x="243.4" y="44.1" transform="rotate(-90 243.4 44.1)">BU</text>
<text x="143.6" y="53.6">GARRY</text>
<text x="171.4" y="53.6">GARRY</text>
<text x="156.6" y="57.9" transform="rotate(-90 156.6 57.9)">BK</text>
<text x="183.1" y="57.9" transform="rotate(-90 183.1 57.9)">BK</text>
<text x="223.3" y="57.2">PNP-NO</text>
<text x="236.7" y="57.9" transform="rotate(-90 236.7 57.9)">BK</text>
<text x="151.3" y="148.9">COM</text>
<text x="179.6" y="148.9">D1</text>
<text x="205.7" y="148.9">D2</text>
<text x="44.1" y="154.9">+24V</text>
<text x="122.4" y="157.3">-K4</text>
<text x="94.5" y="164.7">CAKE</text>
<text x="157" y="162.6" transform="rotate(-90 157 162.6)">COM</text>
<text x="183.4" y="163" transform="rotate(-90 183.4 163)">D1</text>
<text x="209.9" y="163" transform="rotate(-90 209.9 163)">D2</text>
<text x="50.8" y="175" transform="rotate(-90 50.8 175)">+24V</text>
<text x="119.2" y="205.3">10</text>
<text x="230" y="205.3">20</text>
</g>
<g font-size="3.5">
<text x="75.8" y="22.2">6</text>
<text x="108.7" y="22.2">9</text>
<text x="141.8" y="22.2">12</text>
<text x="153.1" y="22.2">13</text>
<text x="164.4" y="22.2">14</text>
<text x="175" y="22.2">15</text>
<text x="186.3" y="22.2">16</text>
<text x="197.2" y="22.2">17</text>
<text x="211" y="22.2" transform="rotate(-90 211 22.2)">18</text>
<text x="222.2" y="22.2" transform="rotate(-90 222.2 22.2)">19</text>
<text x="241.7" y="22.2">21</text>
<text x="252.6" y="22.2">22</text>
<text x="266.3" y="22.2" transform="rotate(-90 266.3 22.2)">23</text>
<text x="274.5" y="22.2">24</text>
<text x="17.6" y="30.7">A</text>
<text x="277.3" y="30.7">A</text>
<text x="17.6" y="152.4">M</text>
<text x="17.6" y="185.6">Q</text>
<text x="246.6" y="203.9">By</text>
<text x="75.8" y="205">6</text>
<text x="108.7" y="205">9</text>
<text x="141.8" y="205">12</text>
<text x="153.1" y="205">13</text>
<text x="164.4" y="205">14</text>
<text x="175" y="205">15</text>
<text x="186.3" y="205">16</text>
<text x="197.2" y="205">17</text>
<text x="211" y="205" transform="rotate(-90 211 205)">18</text>
<text x="222.2" y="205" transform="rotate(-90 222.2 205)">19</text>
<text x="241.7" y="205">21</text>
<text x="252.6" y="205">22</text>
<text x="266.3" y="205" transform="rotate(-90 266.3 205)">23</text>
<text x="274.5" y="205">24</text>
</g>
<g font-size="3.1">
<text x="133.3" y="22.2" transform="rotate(-90 133.3 22.2)">11</text>
<text x="133.3" y="205" transform="rotate(-90 133.3 205)">11</text>
</g>
<text font-size="2.6" x="257.5" y="137.2">-</text>
</svg>
